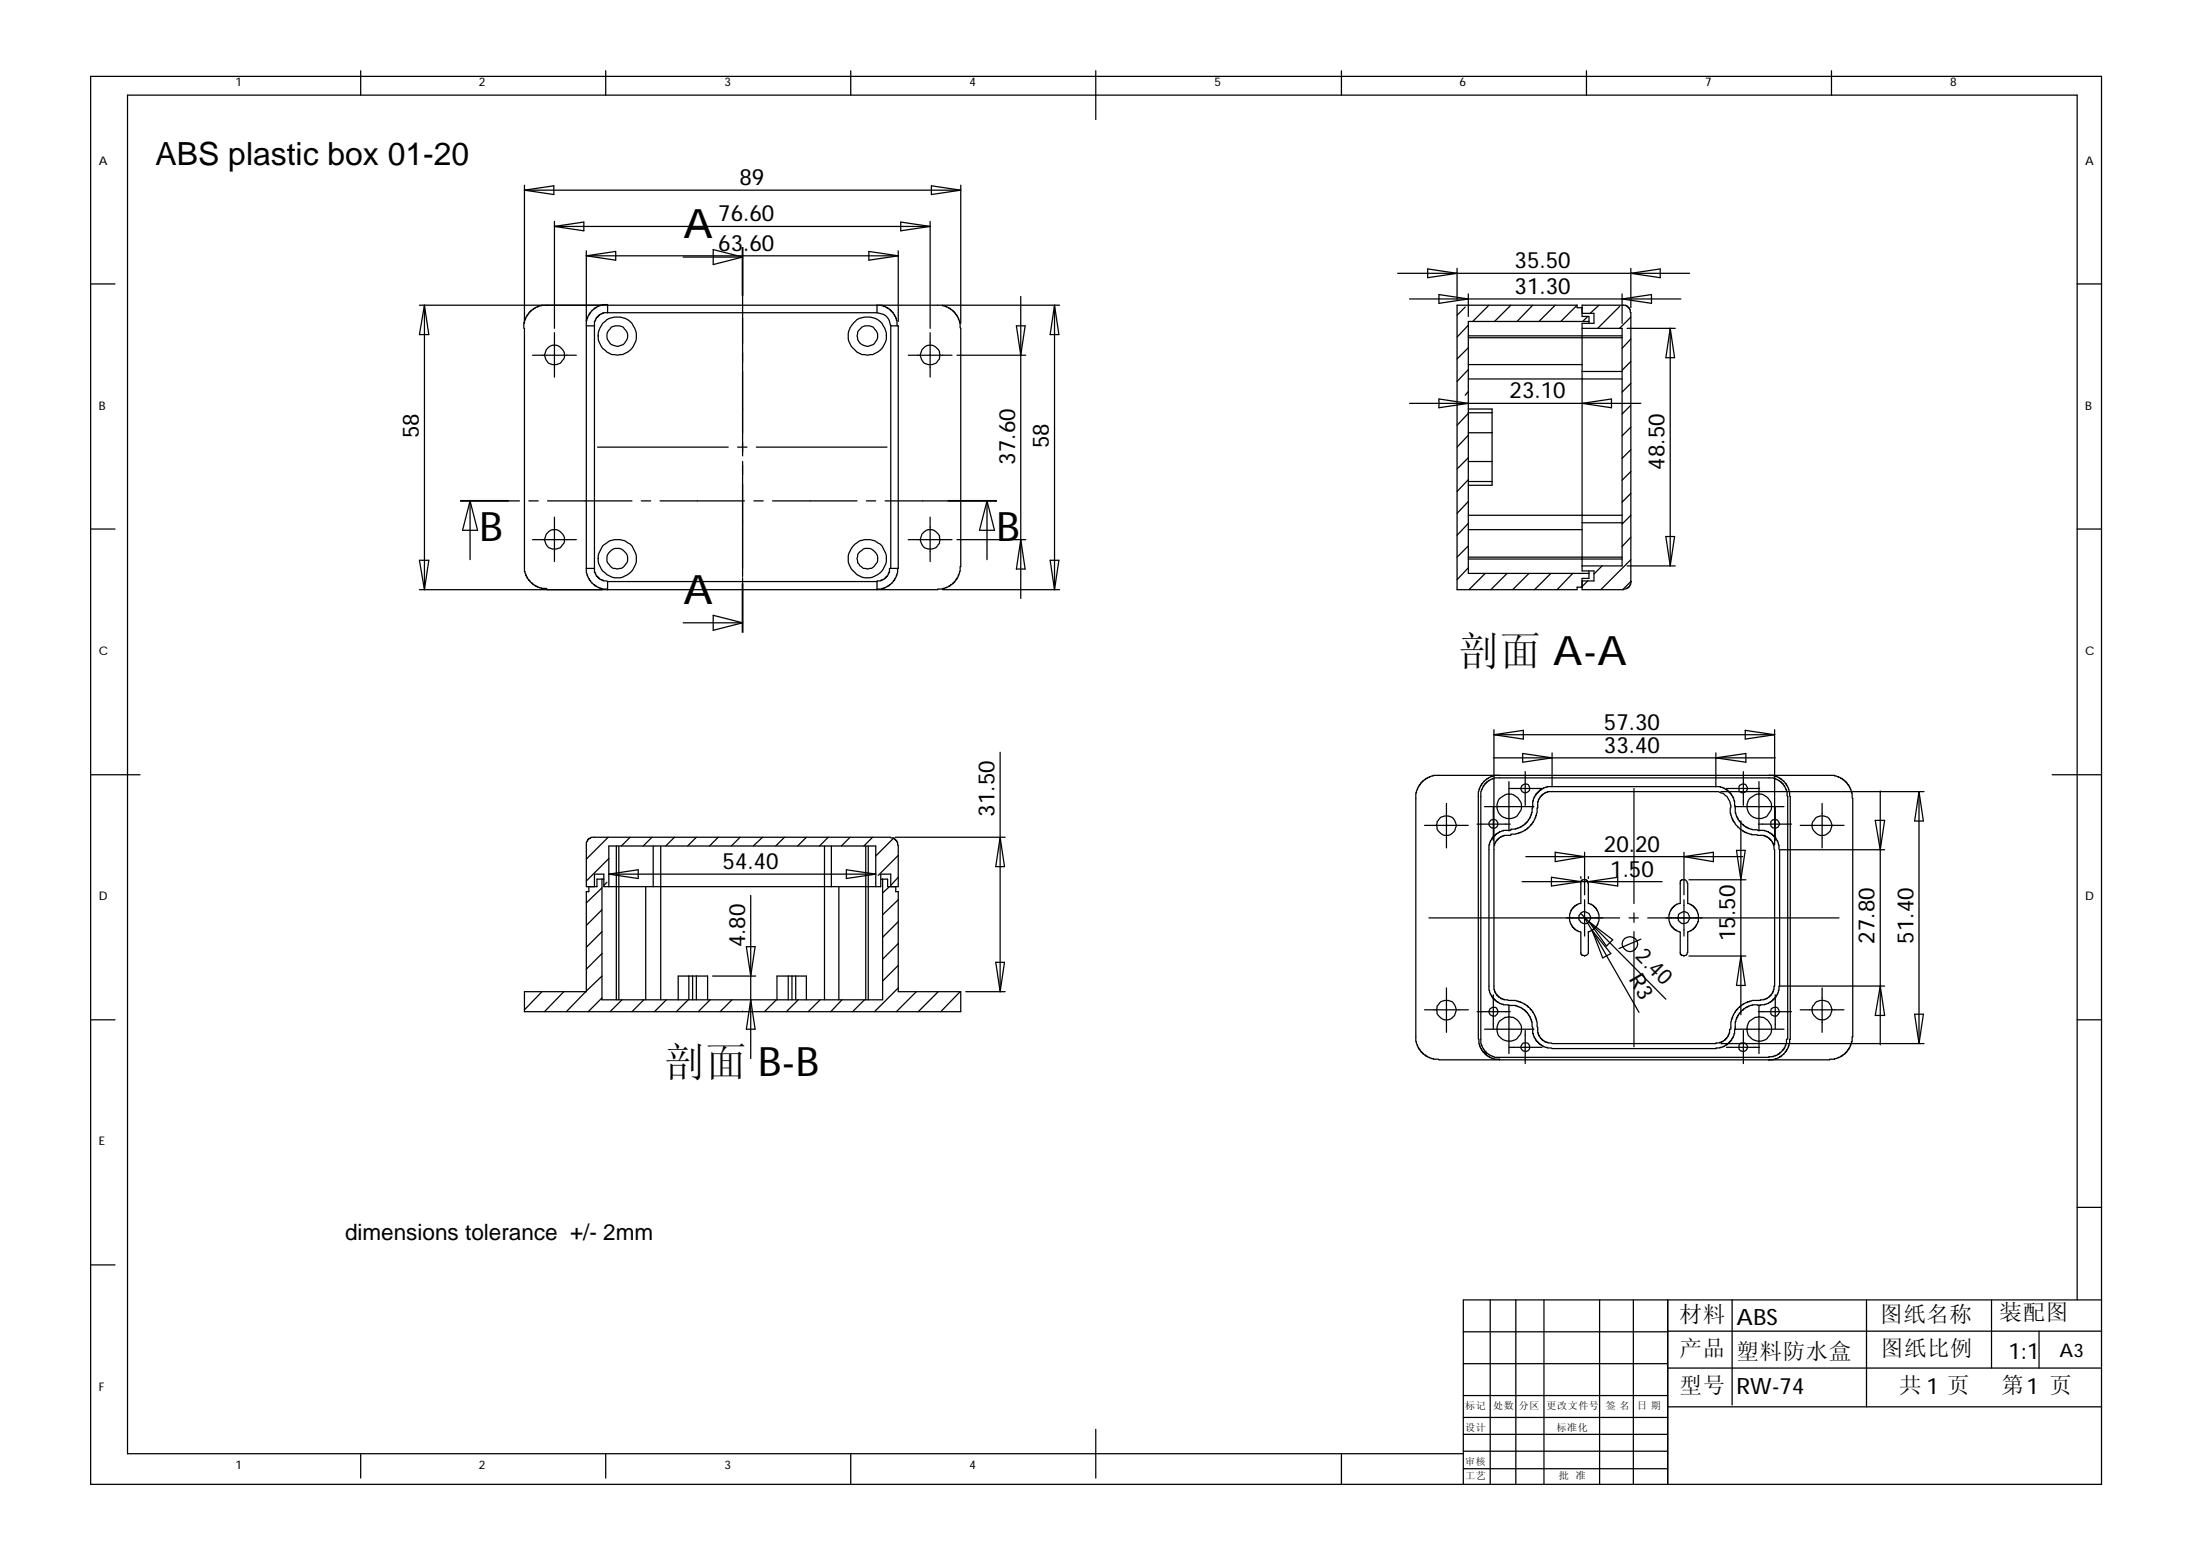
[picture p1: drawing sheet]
<svg xmlns="http://www.w3.org/2000/svg" width="297mm" height="210mm" viewBox="0 0 297 210" stroke-linecap="round" stroke-linejoin="round" font-family="sans-serif">
<g fill="none" stroke="#000" stroke-width=".17">
<path d="M12.3 10.3h272.3v190.7h-272.3zM48.9 9.6v3.3M82 9.6v3.3M115.2 9.6v3.3M148.4 9.6v6.6M181.7 9.6v3.3M214.9 9.6v3.3M248.1 9.6v3.3M12.3 38.5h3.3M71 25.1v18.7M71 25.8h59.1M71 25.8l4-.6v1.1z"/>
<path d="M75.1 30v14.5M75.1 30.7l4-.6v1.2zM75.1 30.7h50.9M79.4 34v9.5M79.4 34.6h42.3M79.4 34.6l4-.5v1.1zM92.5 34.8h8.1M96.6 33.8l4 1-4 1zM117.7 34.1l4 .5-4 .6zM121.7 34v9.5M122 30.1l4 .6-4 .6zM126 30v14.5"/>
<path d="M126.2 25.2l3.9 .6-3.9 .5zM130.1 25.1v18.7M189.3 37h39.6M193.4 36.4l4 .6-4 .6zM194.9 39.9l4 .6-4 .6zM197.4 36.3v4.4M198.9 39.8v3.1M219.7 39.8v4M220.9 36.3v5.4M220.9 37l4-.6v1.2zM281.3 38.5h3.3M56.8 41.3h70.9v.1h.2l.6 .3v.1h.2l.1 .1 .2 .1 .4 .3 .4 .7v.2h.1l.2 1.3v32.2h-.1v.7l-.1 .5h-.1v.2l-.2 .1v.2l-.1 .1-.1 .3-.4 .3-.2 .1-.3 .2-.3 .1v.1l-.5 .1v.1h-.7v.1h-70.2"/>
<path d="M57.5 41.3l.6 4h-1.3zM57.5 41.3v38.6M71 44.5v32.9h.1l.1 .5h.1l.2 .6 .7 .7 .6 .2v.1l.5 .1v.1h.7l.1 .1M72.1 48.1h6M74.1 41.3h-.8v.1l-.5 .1v.1l-.5 .2-.1 .1-.2 .1-.3 .3-.2 .3-.1 .1-.2 .5h-.1l-.1 .5v.8M74.3 47a1.33 1.33 0 0 1 2.1 .8 1.33 1.33 0 0 1-1.6 1.6 1.33 1.33 0 0 1-1-1 1.33 1.33 0 0 1 .5-1.4zM75.1 45.1v6M79.4 44.1h1.1M79.4 44.1v32.9M80.5 44.1v32.9M82.3 42.3h-.6v.1l-.3 .1a1.29 1.29 0 0 0-.7 .9l-.2 .1v.6M82.3 41.2l-1 .1v.1h-.2l-.3 .2v.1a1.3 1.3 0 0 0-1 .9l-.1 .2-.1 .3h-.1l-.1 1"/>
<path d="M82.3 41.3v1M82.3 42.3h36.5M82.8 44.3a1.76 1.76 0 0 1 1.6 0l.2 .2a1.36 1.36 0 0 1 .1 1.8 1.36 1.36 0 0 1-1.6 .5 1.32 1.32 0 0 1-.5-2.3zM100.6 40.1v21.6M118.8 42.3a1.86 1.86 0 0 1 1.8 1.8M118.8 42.3v-1h.7v.1h.2v.1l.5 .2 1 .9v.2l.1 .3h.1v.3h.1v.6l.1 .1M120.6 44.1h1.1v32.9M120.6 44.1v32.9h1.1M123 48.1h5.9M126 45.1v6M127.7 41.3h15.8M129.6 48.1h9.3"/>
<path d="M137.7 44.1h1.2l-.6 4zM138.3 40.1v40.9M142.8 41.3l.6 4h-1.2zM142.8 41.3v38.6M190.9 40.5h36.8M190.9 54.6h31.3M194.9 54l4 .6-4 .6zM198.5 41.6l-1.1 1.1M198.9 44l-1.5 1.6M198.9 47.1l-1.5 1.5M198.9 50.1l-1.5 1.6M198.9 53l-.4 .5"/>
<path d="M198.9 56l-1.5 1.6M198.9 58.9l-1.5 1.7M198.9 45.5h20.8M198.9 45.7h20.8M198.9 51.3h20.8M198.9 58.6h3.2M198.9 55.4h3.2v10.3h-3.2M198.9 55.9h3.2M198.9 49.4h15.4M201.7 41.3l-2.2 2.2M204.6 41.3l-2.2 2.2M207.6 41.3l-2.1 2.2"/>
<path d="M210.7 41.3l-2.3 2.2M213.6 41.3l-2.2 2.2M213.6 41.3h-16.2v38.6h16.2v-.4h.7M213.6 41.3v.4h.7M214.3 42.4h1.6v1.4h-1.6v33.5h1.6v1.4h-1.6M214.3 44.5h5.4v32.1h-5.4M214.3 50.3h5.4M214.3 54.6l4-.6v1.2zM215.1 42.9l-.7 .6M215.2 43.8v-.9h-.9v-1.6h5.9l.6 .6 .1 .4v36.5l-1.1 1.1M215.2 43.5h-16.3v34.2h16.3M216.6 41.3l-1.2 1.1"/>
<path d="M219.4 41.5l-3 3M219.7 40.5l4-.6v1.2zM220.4 44.5h6.5M220.8 55l-1.1 1.1M220.9 42.9l-1.5 1.6M220.9 45.9l-1.2 1.3M220.9 49l-1.2 1.1M220.9 51.9l-1.2 1.2M220.9 57.8l-1.2 1.2M226.2 44.5v32.1M226.2 44.5l.6 3.9h-1.2zM12.3 71.6h3.3"/>
<path d="M56.8 75.9h1.3l-.6 4zM63.7 67.8v8M63.7 67.8l1 4h-2zM68.9 67.8h1.5M71.6 67.8h1.3M72.1 73.1h6M74 72.3a1.33 1.33 0 0 1 1.8-.4 1.33 1.33 0 0 1 .5 1.7 1.33 1.33 0 0 1-1.7 .7 1.35 1.35 0 0 1-.6-2zM74.2 67.8h11.4M75.1 70v6M79.4 77l.1 .9h.1l.2 .5a1.3 1.3 0 0 0 1 .9v.1l.3 .2h.2v.1l.9 .1 .1 .1v-1.1M79.4 77h1.1M80.5 77v.5l.2 .2v.1a1.29 1.29 0 0 0 .8 .7l.2 .2h.5l.1 .1"/>
<path d="M80.9 60.6h17.7M81.6 73.9a2.64 2.64 0 0 1 2.7-.7 2.64 2.64 0 0 1 1.9 2.1 2.6 2.6 0 0 1-1.2 2.5 2.6 2.6 0 0 1-2.8 0 2.51 2.51 0 0 1-.8-3.5zM82.3 78.8h36.5M82.8 74.5a1.4 1.4 0 0 1 2 .4 1.4 1.4 0 0 1-.4 1.9l-.2 .2h-.3a1.37 1.37 0 0 1-1.5-.6 1.37 1.37 0 0 1 .1-1.5zM86.9 67.8h1.2M89.4 67.8h11.4M99.9 60.6h1.3M100.6 62.5v15.6M100.6 78.2v.8M102.1 67.8h1.3M102.4 60.6h17.7M104.6 67.8h11.5"/>
<path d="M116.5 74.7a1.39 1.39 0 0 1 2.1 0 1.39 1.39 0 0 1-.3 2.1 1.39 1.39 0 0 1-2-.4l-.1-.2-.1-.6 .1-.5zM117.3 67.8h1.3M119.9 67.8h8.5M120.6 77h-.1v.5l-.2 .2a1.08 1.08 0 0 1-.8 .8l-.2 .2h-.5v.1M121.7 77h-.1l-.1 .9h-.1l-.2 .5a1.3 1.3 0 0 1-1 .9v.1l-.3 .2h-.2v.1l-.9 .1v.1v-1.1M123 73.1h5.9M126 70v6M127.7 79.9h15.8M129.6 73.1h9.3M133.7 67.8l1 4h-2zM133.7 67.8v8M138.3 73.1l.6 4h-1.2z"/>
<path d="M142.2 75.9h1.2l-.6 4zM198.9 62l-1.5 1.5M198.9 73.9l-1.5 1.6M198.9 65l-1.5 1.6M198.9 67.9l-1.5 1.6M198.9 70.9l-1.5 1.6M198.9 76.9l-1.5 1.6M198.9 75.7h20.8M198.9 75.5h20.8M198.9 69.8h20.8M198.9 62.5h3.2M198.9 65.2h3.2"/>
<path d="M198.9 71.7h15.4M201.2 77.7l-2.2 2.2M204.1 77.7l-2.2 2.2M207.1 77.7l-2.2 2.2M210.1 77.7l-2.2 2.2M213 77.7l-2.1 2.2M214.3 70.8h5.4M215.1 78.7l-.9 .8M215.2 77.3v1h-.9v1.6h5.6v-.1h.3l.2-.2h.2l.3-.5v-.3h.1M217 76.6l-1.1 1.1M220.4 76.6h6.5M220.9 60.9l-1.2 1.2"/>
<path d="M220.9 63.9l-1.2 1.1M220.9 66.8l-1.2 1.2M220.9 69.8l-1.2 1.2M220.9 72.7l-1.2 1.3M220.9 75.8l-4.1 4.1M225.6 72.7h1.2l-.6 3.9zM281.3 71.6h3.3M92.5 84.3h8.1M96.6 83.3l4 1-4 1.1zM202.4 98.8v15.6M202.4 99.5h38M202.4 99.5l3.9-.6v1.2z"/>
<path d="M236.4 98.9l4 .6-4 .6zM240.4 98.8v15.6M12.3 104.9h6.7M81.5 119.1v16.3h38v-16.3M82.2 119.5l-.4 .4M82.4 113.4l-3 2.9M82.5 116.3l-3.1 3M82.5 118.4h36.1M82.5 118.4l3.9-.6v1.2zM83.5 114.6v20.8M83.8 114.6v20.8M85.3 113.4l-1.1 1.2"/>
<path d="M88.3 113.4l-1.2 1.2M88.5 114.6v5.5M89.5 114.6v20.8M91.4 113.4l-1.2 1.2M94.3 113.4l-1.2 1.2M97.3 113.4l-1.2 1.2M100.2 113.4l-1.1 1.2M103.3 113.4l-1.3 1.2M106.3 113.4l-1.2 1.2M109.2 113.4l-1.2 1.2M111.7 114.6v20.8M112.2 113.4l-1.2 1.2"/>
<path d="M112.6 114.6v5.5M114.6 117.8l4 .6-4 .6zM115.1 113.4l-1.1 1.2M117.3 114.6v20.8M117.6 114.6v20.8M118.2 113.4l-1.2 1.2M120.6 113.4h-40.5l-.5 .3v.2l-.2 .2v6h1.5v-1h.9M120.6 113.5h.4v.1h.2l.1 .1 .2 .2v.2h.1l.1 .4v5.6h-1.5v-1h-.9M121.1 113.5l-2.5 2.4M121.2 113.4h14.9M121.7 115.8l-2.7 2.7M121.7 118.8l-1.1 1.1"/>
<path d="M135.5 101.9v32.4M135.5 113.4l.6 4h-1.2zM192.8 105.7l.2-.1 .3-.3h.3v-.1l.5-.1v-.1h54.4v.1l.5 .1v.1h.3v.1h.2l.9 1v.1h.1l.1 .4h.1l.1 .5h.1v.6l.1 .1v32.3h-.1v.7h-.1l-.1 .5h-.1v.1l-.2 .2v.2l-.9 .9h-.2v.1l-.3 .1v.1l-.5 .1h-.7v.1h-52.9l-.1-.1h-.7h-.2l-.6-.3v-.1h-.2l-.9-.9v-.2h-.1l-.1-.3h-.1v-.5h-.1v-33.7h.1v-.5h.1l.2-.5 .2-.1v-.3zM193 111.8h5.9M195.9 108.8v6M200.1 111.6h4.5M201.1 109.2h6.7M202.3 109.3v4.5M202.3 102.6h38.2M203.1 108.1l.3-.1a1.65 1.65 0 0 1 2.3 .2 1.65 1.65 0 0 1-.2 2.3 1.69 1.69 0 0 1-2.3-.1 1.69 1.69 0 0 1-.1-2.3zM203.1 105l-1 .1v.1l-.5 .1v.1a1.3 1.3 0 0 0-.9 1h-.1l-.4 .8v33.5M204.4 105.8v6.7"/>
<path d="M204.4 106.8h4.5M204.6 112.5h-1l-.5 .1-.2 .3h-.2l-.6 .6v.1l-.3 .3v.5h-.1v19.7h.1v.5l.3 .3v.2l.6 .6h.2l.2 .2 1.2 .3h1l.7 .2 .9 .8 .1 .2 .3 .3 .1 .7h.1l.1 1.6h.1l.1 .5 .2 .2v.2l.6 .6h.2l.2 .2 .5 .1v.1h.6l.1 .1h22.2v-.1h.6v-.1l.5-.1 .3-.2h.1l.6-.6v-.2l.3-.2 .1-.5v-.6h.1v-1h.1l.1-.5h.1l.2-.6 .7-.7 .6-.3v-.1h.5v-.1h.8M204.6 113.1h-.9v.1l-.4 .1-.6 .5-.2 .4h-.1v.3v19.5v.3h.1l.1 .2a1.29 1.29 0 0 0 .9 .7v.1h.2v.1l1.6 .1 .4 .1v.1h.2h.2l.7 .5 .7 .6 .4 .8v.2h.1v.2h.1l.1 1 .1 .1v.8h.1v.2l.1 .3a1.29 1.29 0 0 0 .9 .7v.1h.2h.5l.1 .1h22.2v-.1h.8v-.1h.1v-.1l.4-.2 .4-.5v-.2h.1l.1-.7h.1M206.2 106.4a.61 .61 0 0 1 .9 0 .6 .6 0 0 1-.1 .9 .6 .6 0 0 1-.9-.1 .6 .6 0 0 1 .1-.8zM206.2 119.4h18.9M206.2 102l4 .6-4 .6zM206.6 104.5v4.6M206.7 116h29.4M210.1 118.8l4 .6-4 .6zM210.2 106.5h-.7v.1l-.5 .1-.2 .2h-.2l-.6 .6v.2l-.2 .3-.1 .5h-.1l-.1 1.6h-.1l-.1 .7-.3 .2-.1 .3-.9 .7-.7 .2v.1h-.7v.1M210.2 106.5h22.2M210.2 102v4.5"/>
<path d="M210.7 115.4l3.9 .6-3.9 .7zM214.1 118.7v.3M214.3 119.1h.6l.2 .2v.3v2.8h.5l.6 .6v.2h.1l.3 .6v.9l-.2 .5-.6 .7-.7 .3v2.8a.51 .51 0 0 1-.7 .4l-.3-.2v-2.9l-.5-.2-.7-.6v-.2l-.3-.6v-.9l.2-.5 .6-.7h.1v-.1l.4-.1h.2v-3.1zM214.6 115.4v5.8M215.1 118.7v.3M215.1 119.4l4-.6v1.2zM221.3 106.8v15.6M227.7 119.2l.1-.1h.5l.2 .3 .1 .2v2.8h.3l.5 .4 .5 .5 .1 .5v1v.2l-.2 .3h-.1v.2l-.7 .6-.4 .1v2.8h-.1a.34 .34 0 0 1-.1 .4 .34 .34 0 0 1-.4 0h-.2l-.2-.2v-2.9l-.9-.6-.5-.5-.1-.5v-.9v-.3l.2-.3h.1v-.2l.7-.6h.5v-3.1zM228.1 115.4v5.8M228.1 116l4-.6v1.3zM228.8 119.1h7.7M232.4 106.5h.6v.1l.5 .1 .3 .2h.1l.6 .6v.2l.3 .3 .1 .5 .1 1.6h.1l.1 .5h.1l.2 .6 .7 .7 .6 .2v.1l.5 .1v.1l1.7 .1 .5 .1 .3 .3h.1l.6 .6v.1l.3 .3 .2 1.2"/>
<path d="M232.4 102v4.5M232.4 102.6l4.1-.6v1.2zM233.1 107.2h27.5M233.8 106.8h4.5M234.4 109.4v.8l.2 .7h.1l.1 .4 .1 .1a2.95 2.95 0 0 0 1.7 1.4l.4 .2h.2l2 .2 .7 .6 .2 .4h.1v.3h.1v.5l.1 .1v18.4h-.1v.5h-.1l-.1 .5-.7 .7-.5 .1v.1h-.5v.1l-1.4 .1v.1h-.3h-.1l-.8 .5-.7 .6-.4 .8v.2h-.1v.2h-.1l-.1 .4v1M234.4 109.4v-.6a2.12 2.12 0 0 0-2-1.6h-22.8v.1h-.2v.1l-.4 .1-.6 .8-.3 2.1h-.1v.3h-.1v.1l-.4 .8-.9 .9-.7 .2v.1h-.2v.1l-1.1 .1M234.9 109.2h6.7M235.2 115.2h1.2l-.6 3.9zM235.6 106.4a.61 .61 0 0 1 1 0 .58 .58 0 0 1-.1 .8 .58 .58 0 0 1-.7 .1l-.3-.3zM235.8 111.2v26.2M236.1 104.5v4.6M237 108.1l.2-.1a1.64 1.64 0 0 1 2.7 .7 1.64 1.64 0 0 1-1.6 2.1 1.65 1.65 0 0 1-1.5-.9 1.65 1.65 0 0 1 .2-1.8z"/>
<path d="M238.2 111.6h4.5M238.3 105.8v6.7M239.6 105l.9 .1v.1l.5 .1v.1a1.3 1.3 0 0 1 1 1h.1l.1 .5h.1l.1 .9 .1 .1v32.8h-.1l-.1 1h-.1l-.1 .3-.1 .2a1.3 1.3 0 0 1-1 .9v.1l-.5 .2-.9 .1v.1M239.9 111.3a.6 .6 0 0 1 .8-.3 .6 .6 0 0 1 .1 .9 .6 .6 0 0 1-.9 0zM240.5 109.3v4.5M241 115.1v18.4M241 115.1h14.3M243.8 111.8h6M246.8 108.8v6M254 111.1h1.3l-.6 4zM254.7 107.1v34.4M259.9 107.2v34.1"/>
<path d="M259.9 107.2l.6 4h-1.2zM278 104.9h6.6M12.3 138.1h3.3M73.4 134.3l-2.4 2.5M76.4 134.3l-2.7 2.7M79.3 134.3l-2.6 2.7M79.8 120.1v.6h-.4v13.6h-8.4v2.7h59.1v-2.7h-8.4v-13.6h-.4v-.6M80.5 120.1v-1.7h1.3v1.7h37.5v-1.7h1.3v1.7M81.5 123.2l-2.1 2.1M81.5 126.2l-2.1 2.1M81.5 129.1l-2.1 2.1M81.5 120.2l-2.1 2.1"/>
<path d="M81.5 132.2l-2.1 2M81.5 135.1l-1.8 1.9M82.5 120.1v-5.5h36.1v5.5M84.2 135.4l-1.6 1.6M87.2 135.4l-1.6 1.6M87.5 120.1v15.3M90.3 135.4l-1.7 1.6M91.9 135.4v-3.2h3.9v3.2M93.2 135.4l-1.6 1.6M93.3 132.2v3.2M93.8 132.2v3.2M94.3 132.2v3.2"/>
<path d="M96.2 135.4l-1.6 1.6M96.5 132.2h5.9M99.1 135.4l-1.6 1.6M100.6 136.9v.1M101.1 128.2h1.2l-.6 4zM101.7 135.4l.6 4h-1.2zM101.7 121.3v22.1M105.2 135.4l-1.7 1.6M105.2 135.4v-3.2h4v3.2M106.8 132.2v3.2M107.3 132.2v3.2M107.8 132.2v3.2"/>
<path d="M108.1 135.4l-1.6 1.6M111.1 135.4l-1.6 1.6M113.6 120.1v15.3M114 135.4l-1.5 1.6M117.1 135.4l-1.6 1.6M120.5 120.1l-1 .8M121.7 121.8l-2.2 2.1M121.7 124.8l-2.2 2.1M121.7 127.8l-2.2 2.1M121.7 130.7l-2.2 2.2M121.7 133.8l-3.3 3.2M124.1 134.3l-2.7 2.7"/>
<path d="M127.1 134.3l-2.7 2.7M130 134.3l-2.6 2.7M130.8 134.3h5.3M134.9 130.3h1.2l-.6 4zM193 136.8h5.9M193.5 124.3h25.9M195.9 133.8v6M200.1 137h4.5M201.1 139.4h6.7M201.8 136.6a.61 .61 0 0 1 1 .1 .6 .6 0 0 1-.2 .8 .6 .6 0 0 1-.8-.1 .6 .6 0 0 1 0-.8zM202.3 134.7v4.6M204.4 136.1v6.6"/>
<path d="M206.6 139.5v4.5M214.1 123.6a.82 .82 0 0 1 1.2 .3 .82 .82 0 0 1-.4 1.2 .95 .95 0 0 1-1-.5v-.6zM214.1 123.7l1.1 1.1M214.6 121.8v5M214.6 124.3l1 1.7M215.2 124.8l10.4 10.5M215.2 124.8l3.2 2.5-.8 .8zM215.6 126l6.4 11.1M215.6 126l2.6 3.1-1.1 .6zM220 127.1a1.05 1.05 0 0 1 1.6 .1 1.05 1.05 0 0 1-.3 1.6 1.05 1.05 0 0 1-1.5-.6l-.1-.3 .1-.5zM220.6 124.3h1.3M221.3 123.6v1.3"/>
<path d="M221.3 126.2v15.5M222.2 127.2l-2.9 1.3M223.2 124.3h25.9M228.1 121.8v5M228.8 129.5h7.7M234.9 139.4h6.7M235.8 129.5l.6 3.9h-1.2zM236.1 139.5v4.5M238.2 137h4.5M238.3 136.1v6.6M239.9 136.6a.61 .61 0 0 1 1 .1 .59 .59 0 0 1-.2 .8 .59 .59 0 0 1-.8-.2zM240.5 134.7v4.6"/>
<path d="M241 133.5v.6h-.1l-.1 .5-.3 .3v.2l-.6 .6h-.1l-.3 .2-.5 .1v.1l-.9 .1M241 133.5h14.3M243.8 136.8h6M246.8 133.8v6M254.7 133.5l.6 4h-1.3zM259.3 137.3h1.2l-.6 4zM281.3 138.1h3.3M200.3 140.7l.1 1h.1v.1l.3 .6 .5 .5 .6 .4h.2v.1h.3h.6l.1 .1M204.4 141.8h4.5M206.3 141.2h.5a.59 .59 0 0 1 .3 .9 .59 .59 0 0 1-.8 .2 .59 .59 0 0 1-.1-.9zM233.1 141.3h27.5M233.8 141.8h4.5"/>
<path d="M235.6 141.4l.2-.2 .7 .1a.64 .64 0 0 1 .1 .9l-.5 .2-.3-.1-.3-.2zM242.1 140.7h-.1v.6h-.1v.3h-.1v.1l-.2 .2v.2l-.6 .6-.5 .2v.1l-.9 .1v.1h-36.5M242.1 140.7v-32.8v-.1l-.1-.9h-.1v-.1l-.3-.6-.4-.4-1-.5h-37.8l-1.1 .6-.4 .5-.3 .8v34.1l.3 .8 .5 .6 .6 .3h.2v.1l.8 .1 .1 .1M12.3 171.3h3.3M201.8 176v25M205.3 176v25M209.1 176v25M216.7 176v25M221.2 176v25M225.9 176v25M234.6 176v14.3M252.8 176v14.5"/>
<path d="M269.7 176v9.3M281.3 176v-163.1h-264v184h180.9M281.3 163.5h3.3M284.6 176h-86.4v25M48.9 196.9v3.3M82 196.9v3.3M115.2 196.9v4.1M148.4 193.6v6.6M181.7 196.9v4.1M198.2 180.4h27.7M198.2 184.7h27.7M198.2 189h27.7"/>
<path d="M198.2 192h27.7M198.2 196.5h27.7M198.2 194.2h27.7M198.2 198.9h27.7M225.9 185.3h58.7M225.9 180.3h58.7M225.9 190.5h58.7M228.3 194.7h33M276.2 180.3v5"/>
<circle cx="83.6" cy="45.5" r="2.6"/>
<circle cx="117.5" cy="45.5" r="2.6"/>
<circle cx="117.5" cy="45.5" r="1.39"/>
<circle cx="126" cy="48.1" r="1.34"/>
<circle cx="117.5" cy="75.7" r="2.57"/>
<circle cx="126" cy="73.1" r="1.34"/>
<circle cx="195.9" cy="111.8" r="1.34"/>
<circle cx="202.3" cy="111.6" r=".6"/>
<circle cx="246.8" cy="111.8" r="1.34"/>
<circle cx="195.9" cy="136.8" r="1.34"/>
<circle cx="204.4" cy="139.3" r="1.67"/>
<circle cx="228.1" cy="124.3" r=".82"/>
<circle cx="238.3" cy="139.4" r="1.65"/>
<circle cx="246.8" cy="136.8" r="1.34"/>
</g>
<path d="M100.6 33.5v6.6M62.3 67.8h6.6M100.6 79v6.7M128.4 67.8h6.6" fill="none" stroke="#000" stroke-width=".25"/>
<path d="M227.1 191h56.4v8.9h-56.4z" fill="#fff"/>
<g font-size="5.5">
<text x="92.5" y="32.3">A</text>
<text x="64.9" y="73.3">B</text>
<text x="135" y="73.3">B</text>
<text x="92.5" y="81.8">A</text>
<text x="197.6" y="90.1">剖面 A-A</text>
<text x="90" y="145.7">剖面 B-B</text>
</g>
<text font-size="4.3" x="21.1" y="22.4">ABS plastic box 01-20</text>
<g font-size="3">
<text x="97.3" y="30">76.60</text>
<text x="100.2" y="25.1">89</text>
<text x="97.3" y="34">63.60</text>
<text x="205.1" y="36.3">35.50</text>
<text x="205.1" y="39.8">31.30</text>
<text x="204.5" y="53.9">23.10</text>
<text x="56.7" y="59.4" transform="rotate(-90 56.7 59.4)">58</text>
<text x="137.5" y="62.9" transform="rotate(-90 137.5 62.9)">37.60</text>
<text x="142.1" y="60.7" transform="rotate(-90 142.1 60.7)">58</text>
<text x="225.5" y="63.6" transform="rotate(-90 225.5 63.6)">48.50</text>
<text x="217.3" y="98.8">57.30</text>
<text x="217.3" y="102">33.40</text>
<text x="134.7" y="110.6" transform="rotate(-90 134.7 110.6)">31.50</text>
<text x="97.9" y="117.7">54.40</text>
<text x="217.3" y="115.3">20.20</text>
<text x="218.1" y="118.7">1.50</text>
<text x="100.9" y="128.3" transform="rotate(-90 100.9 128.3)">4.80</text>
<text x="221.4" y="129.6" transform="rotate(45 221.4 129.6)">2.40</text>
<text x="235" y="127.4" transform="rotate(-90 235 127.4)">15.50</text>
<text x="253.9" y="127.8" transform="rotate(-90 253.9 127.8)">27.80</text>
<text x="259.2" y="127.8" transform="rotate(-90 259.2 127.8)">51.40</text>
<text x="220.6" y="132.5" transform="rotate(60 220.6 132.5)">R3</text>
<text x="46.7" y="167.9">dimensions tolerance +/- 2mm</text>
<text x="227.5" y="179">材料</text>
<text x="235.2" y="179.4">ABS</text>
<text x="254.7" y="179">图纸名称</text>
<text x="270.8" y="178.7">装配图</text>
<text x="227.5" y="183.7">产品</text>
<text x="235.2" y="184.1">塑料防水盒</text>
<text x="254.8" y="183.7">图纸比例</text>
<text x="272" y="184.1">1:1</text>
<text x="227.5" y="188.7">型号</text>
<text x="235.2" y="188.8">RW-74</text>
<text x="257.2" y="188.7">共 1 页</text>
<text x="271.1" y="188.7">第1 页</text>
</g>
<text font-size="2.5" x="279" y="183.7">A3</text>
<g font-size="1.6">
<text x="31.9" y="11.7">1</text>
<text x="64.9" y="11.7">2</text>
<text x="98.1" y="11.7">3</text>
<text x="131.3" y="11.7">4</text>
<text x="164.5" y="11.7">5</text>
<text x="197.7" y="11.7">6</text>
<text x="231" y="11.7">7</text>
<text x="264.2" y="11.7">8</text>
<text x="13.4" y="22.3">A</text>
<text x="282.4" y="22.3">A</text>
<text x="13.4" y="55.6">B</text>
<text x="282.4" y="55.6">B</text>
<text x="13.4" y="88.7">C</text>
<text x="282.4" y="88.7">C</text>
<text x="13.4" y="121.9">D</text>
<text x="282.4" y="121.9">D</text>
<text x="13.4" y="155.1">E</text>
<text x="13.4" y="188.4">F</text>
<text x="31.9" y="199">1</text>
<text x="64.9" y="199">2</text>
<text x="98.1" y="199">3</text>
<text x="131.3" y="199">4</text>
</g>
<g font-size="1.4">
<text x="198.5" y="190.9">标记</text>
<text x="202.3" y="190.9">处数</text>
<text x="205.7" y="190.9">分区</text>
<text x="209.5" y="190.9">更改文件号</text>
<text x="217.5" y="190.9">签 名</text>
<text x="221.7" y="190.9">日 期</text>
<text x="198.5" y="193.7">设计</text>
<text x="210.8" y="193.7">标准化</text>
<text x="198.5" y="198.4">审核</text>
<text x="198.5" y="200.3">工艺</text>
<text x="211.2" y="200.3">批 准</text>
</g>
</svg>
